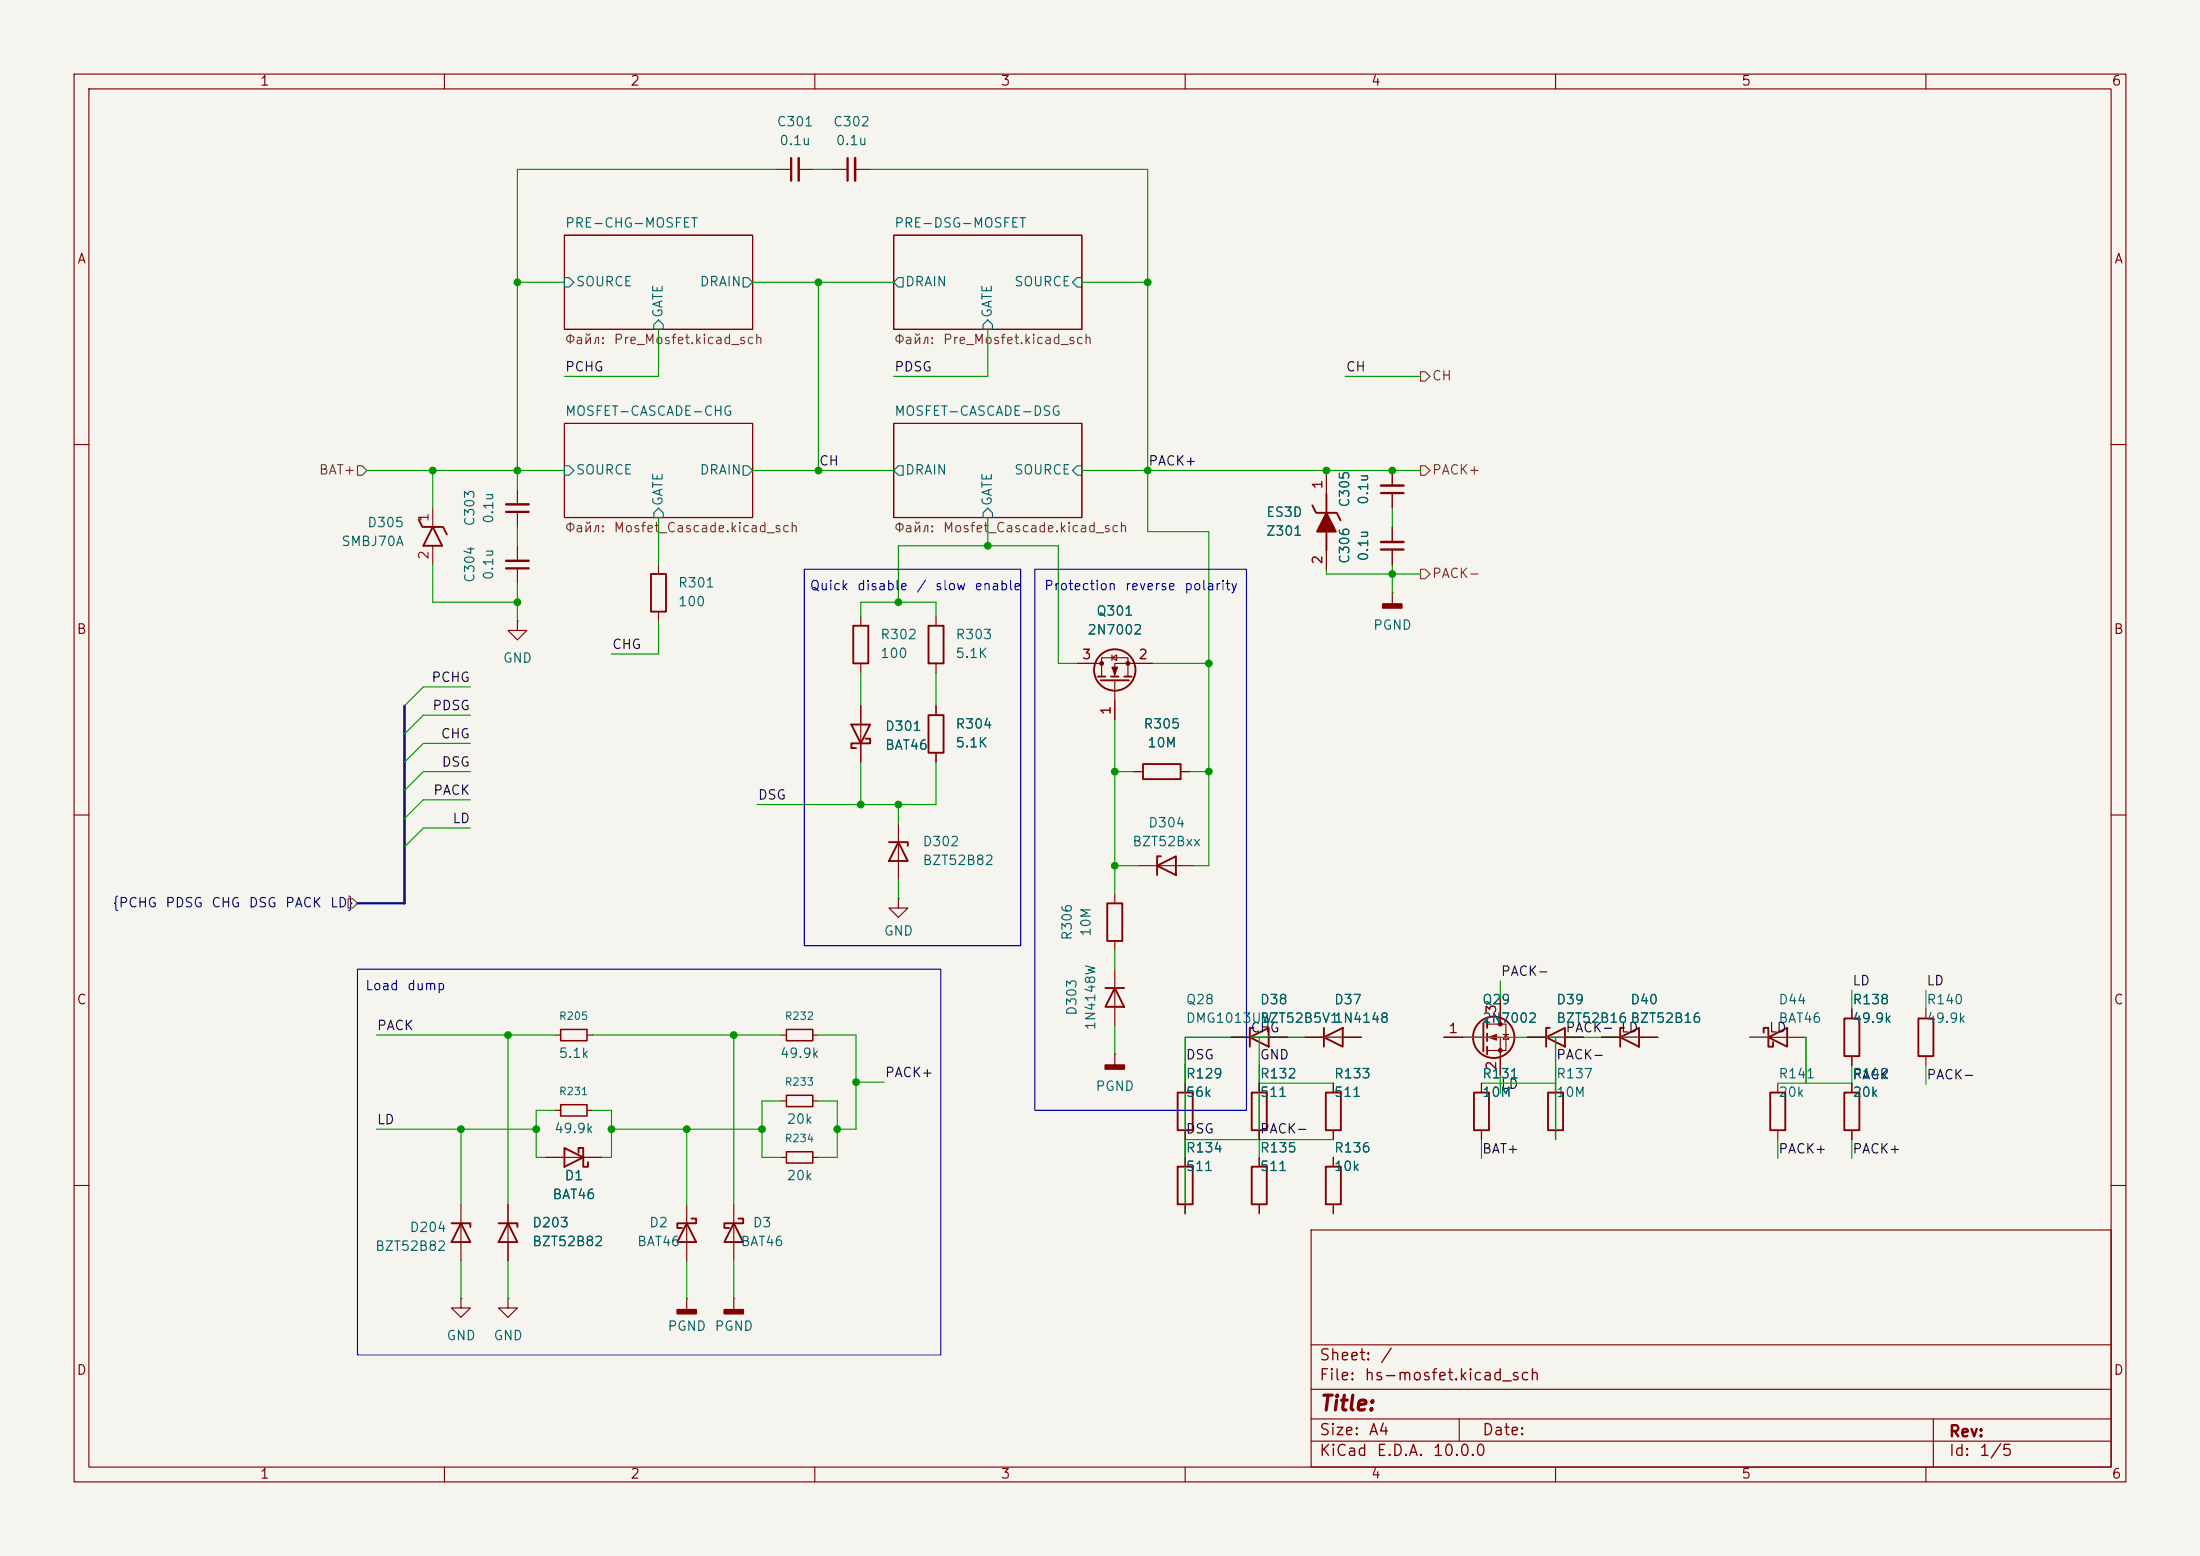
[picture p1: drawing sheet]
<svg xmlns="http://www.w3.org/2000/svg" width="297mm" height="210mm" viewBox="0 0 297 210" stroke-linecap="round" stroke-linejoin="round" font-family="sans-serif">
<path d="M0 0h297v210h-297z" fill="#f5f4ef" stroke="#f5f4ef" stroke-width=".14"/>
<g fill="none" stroke="#840000" stroke-width=".15">
<path d="M10 10h277v190h-277zM12 12h273v186h-273zM60 10v2M110 10v2M160 10v2M210 10v2M260 10v2M76.2 31.8h25.4v12.7h-25.4zM104.8 22.9h2M107.8 22.9h2.1M112.4 22.9h2M115.4 22.9h2.1"/>
<path d="M120.6 31.8h25.4v12.7h-25.4zM76.2 57.2h25.4v12.7h-25.4zM120.6 57.2h25.4v12.7h-25.4zM10 60h2M58.4 68.6v2.5M58.4 73.7v2.5M69.8 66v2.1M69.8 69.1v2M69.8 73.7v2M69.8 76.7v2M88.9 76.2v1.3M179.1 64.1v2.6"/>
<path d="M179.1 74.3v2.5M188 63.5v2M188 66.5v2.1M188 71.1v2.1M188 74.2v2M285 60h2M69.8 83.8v1.3h1.3l-1.3 1.3-1.2-1.3h1.2M69.8 83.8h.1M88.9 82.6v1.2M116.2 83.2v1.3M116.2 89.5v1.3M116.2 95.3v7.6"/>
<path d="M126.4 83.2v1.3M126.4 89.5v1.3M126.4 95.3v1.2M145.4 89.5h3.3M148.7 91.3v-2.5h3.6v2.5M150.1 88.8l.6-.4v.8zM150.1 88.4v.8M150.5 91.8v5.4M155.6 89.5h-5.1v1.8M188 80h.1M188 80v1.5M10 110h2"/>
<path d="M121.3 111.1v7.6M126.4 101.6v1.3M153 104.1h1.3M153.7 116.8h7.6M159.4 104.1h1.3M285 110h2M74.9 139.7h.8M79.2 139.7h.8M105.4 139.7h.8M109.7 139.7h.8M121.3 121.3v1.3h1.3l-1.3 1.2-1.3-1.2h1.3M121.3 121.3h.1"/>
<path d="M150.5 120.7v1.2M150.5 127v1.3M150.5 130.8v7.6M200.8 138.2h2.5v3.6h-2.5M202.5 134.9v3.3M202.9 139.6h.8M203.3 139.6l.4 .7h-.8zM250 136.2v1.3M260 136.2v1.3M73.7 156.2h7.6M74.9 149.9h.8M79.2 149.9h.8"/>
<path d="M105.4 148.6h.8M105.4 156.2h.8M109.7 148.6h.8M109.7 156.2h.8M150.5 142.2h.1M150.5 142.2v1.6M160 146.2v1.3M160 152.5v1.3M160 156.2v1.3M166.2 140h7.6M170 146.2v1.3M170 152.5v1.3"/>
<path d="M170 156.2v1.3M176.2 140h7.6M180 146.2v1.3M180 152.5v1.3M180 156.2v1.3M194.9 140h5.4M200 146.2v1.3M200 152.5v1.3M200.8 140h1.7v5.1M206.2 140h7.6M210 146.2v1.3M210 152.5v1.3"/>
<path d="M216.2 140h7.6M236.2 140h7.6M240 146.2v1.3M240 152.5v1.3M250 142.5v1.3M250 146.2v1.3M250 152.5v1.3M260 142.5v1.3M10 160h2M62.2 175.3v1.2h1.3l-1.3 1.3-1.2-1.3h1.2M62.2 175.3h.1M62.2 162.6v7.6"/>
<path d="M68.6 175.3v1.2h1.2l-1.2 1.3-1.3-1.3h1.3M68.6 175.3h.1M68.6 162.6v7.6M92.7 175.3h.1M92.7 162.6v7.6M92.7 175.3v1.5M99.1 175.3h.1M99.1 162.6v7.6M99.1 175.3v1.5M160 162.5v1.3M170 162.5v1.3M177 166h108v32h-108z"/>
<path d="M180 162.5v1.3M285 160h2M60 198v2M110 198v2M160 198v2M177 194.5h108M177 191.5h108M177 187.5h108M177 181.5h108M197 191.5v3M210 198v2M260 198v2"/>
<path d="M261 191.5v6.5"/>
</g>
<path d="M76.2 37.5h.6l.7 .6-.7 .6h-.6zM100.3 37.5h.7l.6 .6-.6 .6h-.7zM120.6 38.1l.7-.6h.6v1.2h-.6zM145.4 37.5h.6v1.2h-.6l-.6-.6zM88.9 43.2l.6 .6v.7h-1.2v-.7zM133.3 43.2l.7 .6v.7h-1.3v-.7zM76.2 62.9h.6l.7 .6-.7 .6h-.6zM88.9 68.6l.6 .6v.7h-1.2v-.7zM100.3 62.9h.7l.6 .6-.6 .6h-.7zM121.3 62.9h.6v1.2h-.6l-.7-.6zM133.3 68.6l.7 .6v.7h-1.3v-.7zM145.4 62.9h.6v1.2h-.6l-.6-.6z" fill="none" stroke="#006464" stroke-width=".15"/>
<g fill="none" stroke="#840000" stroke-width=".25">
<path d="M56.5 70.1l.5 1M57.1 71.1h2.6M58.4 71.1l1.3 2.6h-2.6zM59.8 71.1l.5 1M87.9 77.5h2v5.1h-2zM177.2 68.2l.5 1M177.8 69.2h2.5M179.1 66.7v2.5M179.1 71.8v2.5M180.5 69.2l.5 1M114.9 97.8h2.6l-1.3 2.5zM115.2 84.5h2v5h-2z"/>
<path d="M116.8 99.7h.7v.6h-2.6v.7h.7M125.3 96.5h2.1v5.1h-2.1zM125.3 84.5h2.1v5h-2.1zM148.2 91.3h1M148.6 91.8h3.8M150 91.3h1M151.8 91.3h1M120 113.7h2.6v.5M121.3 113.7l1.3 2.5h-2.6zM154.3 103.1h5.1v2.1h-5.1zM156.2 116.8l2.5-1.2v2.5zM156.7 115.6h-.5v2.5"/>
<path d="M149.2 133.4h2.6M149.5 121.9h2v5.1h-2zM150.5 133.4l1.3 2.5h-2.6zM169.2 138.7h-.5v2.6M178.7 138.7v2.6M200.3 138.1v3.8M200.8 137.7v1M200.8 139.5v1M209.2 138.7h-.5v2.6M219.2 138.7h-.5v2.6M238.1 139.4v-.7h.6v2.6h.7v-.7M249 137.5h2v5h-2z"/>
<path d="M259 137.5h2v5h-2zM76.2 154.9l2.5 1.3-2.5 1.3zM78.1 155.6v-.7h.6v2.6h.7v-.7M159 157.5h2v5h-2zM159 147.5h2v5h-2zM168.7 140l2.6-1.3v2.6zM169 157.5h2v5h-2zM169 147.5h2v5h-2zM178.7 140l2.6-1.3v2.6zM179 157.5h2v5h-2zM179 147.5h2v5h-2zM199 147.5h2v5h-2z"/>
<path d="M200.8 141.3v1M208.7 140l2.6-1.3v2.6zM209 147.5h2v5h-2zM218.7 140l2.6-1.3v2.6zM238.7 140l2.6-1.3v2.6zM239 147.5h2v5h-2zM249 147.5h2v5h-2zM61 165.1h2.5v.5M62.2 165.1l1.3 2.5h-2.5zM67.3 165.1h2.5v.5M68.6 165.1l1.2 2.5h-2.5zM92.7 165.1l1.3 2.5h-2.6z"/>
<path d="M93.3 164.5h.7v.6h-2.6v.6h.7M99.1 165.1l1.2 2.5h-2.5zM99.7 164.5h.6v.6h-2.5v.6h.6"/>
<circle cx="150.5" cy="90.4" r="2.79"/>
<circle cx="201.7" cy="140" r="2.79"/>
</g>
<g fill="#840000" stroke="#840000" stroke-width=".15">
<path d="M150.1 90h.8l-.4 1.1z"/>
<path d="M201 140l1-.4v.8z"/>
<circle cx="148.7" cy="89.5" r=".25"/>
<circle cx="152.3" cy="89.5" r=".25"/>
<circle cx="202.5" cy="138.2" r=".25"/>
<circle cx="202.5" cy="141.8" r=".25"/>
</g>
<path d="M75.7 138.9h3.5v1.6h-3.5zM106.2 138.9h3.5v1.6h-3.5zM75.7 149.1h3.5v1.5h-3.5zM106.2 147.8h3.5v1.6h-3.5zM106.2 155.4h3.5v1.6h-3.5z" fill="none" stroke="#840000" stroke-width=".2"/>
<g fill="#840000" stroke="#840000" stroke-width=".25">
<path d="M149.2 143.8h2.6v.5h-2.6z"/>
<path d="M97.8 176.8h2.5v.5h-2.5z"/>
<path d="M186.7 81.5h2.5v.5h-2.5z"/>
<path d="M179.1 69.2l1.2 2.6h-2.5z"/>
<path d="M91.4 176.8h2.6v.5h-2.6z"/>
</g>
<path d="M106.8 21.3v3.1M114.4 21.3v3.1M68.3 76.7h3.1M68.3 69.1h3.1M186.4 66.5h3.1M186.4 74.2h3.1" fill="none" stroke="#840000" stroke-width=".3"/>
<path d="M107.8 21.3v3.1M115.4 21.3v3.1M68.3 75.7h3.1M68.3 68.1h3.1M186.4 65.5h3.1M186.4 73.2h3.1" fill="none" stroke="#840000" stroke-width=".33"/>
<path d="M191.8 50.2h.6l.6 .6-.6 .6h-.6zM48.3 62.9h.6l.6 .6-.6 .6h-.6zM191.8 62.9h.6l.6 .6-.6 .6h-.6zM191.8 76.8h.6l.6 .7-.6 .6h-.6zM47 121.3h.6l.7 .6-.7 .7h-.6z" fill="none" stroke="#725600" stroke-width=".15"/>
<path d="M54.6 95.3v26.6h-6.3" fill="none" stroke="#000084" stroke-width=".3"/>
<g fill="none" stroke="#009600" stroke-width=".15">
<path d="M69.8 38.1h6.4M101.6 38.1h19M104.8 22.9h-35v43.1M109.9 22.9h2.5M110.5 38.1v25.4M117.5 22.9h37.4v48.9h8.3v45h-1.9M146 38.1h8.9M88.9 44.5v6.3h-12.7M133.3 44.5v6.3h-12.7M181.6 50.8h10.2M49.5 63.5h26.7M58.4 76.2v5.1h11.4"/>
<path d="M58.4 63.5v5.1M69.8 71.1v2.6M69.8 78.7v5.1M88.9 69.9v6.3M101.6 63.5h19M133.3 69.9v3.8M146 63.5h45.8M179.1 63.5v.6M179.1 76.8v.7h12.7M188 68.6v2.5M188 76.2v3.8M63.5 92.7h-6.4l-2.5 2.6"/>
<path d="M63.5 96.5h-6.4l-2.5 2.6M88.9 83.8v4.5h-6.4M116.2 83.2v-1.9h10.2v1.9M116.2 90.8v4.5M121.3 81.3v-7.6h21.6v15.8h2.5M126.4 90.8v4.5M150.5 97.2v23.5M155.6 89.5h7.6M63.5 104.1h-6.4l-2.5 2.6M63.5 100.3h-6.4l-2.5 2.6M63.5 108h-6.4l-2.5 2.5M63.5 111.8h-6.4l-2.5 2.5"/>
<path d="M116.2 102.9v5.7M121.3 108.6v2.5M121.3 118.7v2.6M126.4 102.9v5.7h-24.2M150.5 116.8h3.2M150.5 104.1h2.5M160.7 104.1h2.5M50.8 139.7h24.1M68.6 139.7v22.9M80 139.7h25.4M99.1 139.7v22.9M110.5 139.7h5.1v12.7h-2.6"/>
<path d="M150.5 128.3v2.5M150.5 138.4v3.8M202.5 132.4v2.5M250 133.7v2.5M260 133.7v2.5M50.8 152.4h21.6M62.2 152.4v10.2M74.9 149.9h-2.5v6.3h1.3M80 149.9h2.5v6.3h-1.2M82.5 152.4h20.4M92.7 152.4v10.2M105.4 148.6h-2.5v7.6h2.5"/>
<path d="M110.5 148.6h2.5v7.6h-2.5M115.6 146.1h3.8M160 153.8h20M170 140v16.2M170 146.2h10M183.8 140h-23.8v23.8M194.9 140h28.9M200 153.8v2.6M200 146.2h10M202.5 145.1v2.5M210 140v13.8M236.2 140h2.5"/>
<path d="M240 153.8v2.6M240 146.2h10M243.8 140v6.2M250 143.8v2.6M250 153.8v2.6M260 143.8v2.6M62.2 170.2v5.1M68.6 170.2v5.1M92.7 170.2v5.1M99.1 170.2v5.1"/>
</g>
<path d="M108.6 76.8h29.2v50.8h-29.2zM139.7 76.8h28.6v73.1h-28.6zM48.3 130.8h78.7v52.1h-78.7z" fill="none" stroke="#0000c2" stroke-width=".15"/>
<g fill="#009600" stroke="#009600" stroke-width=".14">
<circle cx="110.5" cy="38.1" r=".46"/>
<circle cx="110.5" cy="63.5" r=".46"/>
<circle cx="133.3" cy="73.7" r=".46"/>
<circle cx="154.9" cy="38.1" r=".46"/>
<circle cx="69.8" cy="38.1" r=".46"/>
<circle cx="121.3" cy="81.3" r=".46"/>
<circle cx="68.6" cy="139.7" r=".46"/>
<circle cx="99.1" cy="139.7" r=".46"/>
<circle cx="72.4" cy="152.4" r=".46"/>
<circle cx="62.2" cy="152.4" r=".46"/>
<circle cx="69.8" cy="63.5" r=".46"/>
<circle cx="69.8" cy="81.3" r=".46"/>
<circle cx="58.4" cy="63.5" r=".46"/>
<circle cx="82.5" cy="152.4" r=".46"/>
<circle cx="115.6" cy="146.1" r=".46"/>
<circle cx="102.9" cy="152.4" r=".46"/>
<circle cx="113" cy="152.4" r=".46"/>
<circle cx="92.7" cy="152.4" r=".46"/>
<circle cx="188" cy="63.5" r=".46"/>
<circle cx="179.1" cy="63.5" r=".46"/>
<circle cx="188" cy="77.5" r=".46"/>
<circle cx="150.5" cy="116.8" r=".46"/>
<circle cx="150.5" cy="104.1" r=".46"/>
<circle cx="163.2" cy="89.5" r=".46"/>
<circle cx="163.2" cy="104.1" r=".46"/>
<circle cx="154.9" cy="63.5" r=".46"/>
<circle cx="116.2" cy="108.6" r=".46"/>
<circle cx="121.3" cy="108.6" r=".46"/>
</g>
<text font-size="2" fill="#840000" x="178" y="190.9">Title:</text>
<g font-size="1.5" fill="#840000">
<text x="178" y="184">Sheet:</text>
<text x="186.2" y="184">/</text>
<text x="178" y="186.7">File:</text>
<text x="184.1" y="186.7">hs-mosfet.kicad_sch</text>
<text x="178" y="196.9">KiCad</text>
<text x="178" y="194.1">Size:</text>
<text x="184.7" y="194.1">A4</text>
<text x="185.7" y="196.9">E.D.A.</text>
<text x="193.3" y="196.9">10.0.0</text>
<text x="200" y="194.1">Date:</text>
<text x="263" y="194.3">Rev:</text>
<text x="263" y="196.9">Id:</text>
<text x="267.1" y="196.9">1/5</text>
</g>
<g font-size="1.3" fill="#840000">
<text x="35" y="11.9">1</text>
<text x="85" y="11.9">2</text>
<text x="135" y="11.9">3</text>
<text x="185" y="11.9">4</text>
<text x="235" y="11.9">5</text>
<text x="285" y="11.9">6</text>
<text x="10.3" y="35.9">A</text>
<text x="285.3" y="35.9">A</text>
<text x="10.3" y="85.9">B</text>
<text x="285.3" y="85.9">B</text>
<text x="10.3" y="135.9">C</text>
<text x="285.3" y="135.9">C</text>
<text x="10.3" y="185.9">D</text>
<text x="285.3" y="185.9">D</text>
<text x="35" y="199.9">1</text>
<text x="85" y="199.9">2</text>
<text x="135" y="199.9">3</text>
<text x="185" y="199.9">4</text>
<text x="235" y="199.9">5</text>
<text x="285" y="199.9">6</text>
</g>
<g font-size="1.3" fill="#006464">
<text x="104.8" y="17.4">C301</text>
<text x="112.4" y="17.4">C302</text>
<text x="105.1" y="19.9">0.1u</text>
<text x="112.8" y="19.9">0.1u</text>
<text x="76.2" y="31">PRE-CHG-MOSFET</text>
<text x="120.6" y="31">PRE-DSG-MOSFET</text>
<text x="77.7" y="39">SOURCE</text>
<text x="94.4" y="39">DRAIN</text>
<text x="122.1" y="39">DRAIN</text>
<text x="136.8" y="39">SOURCE</text>
<text x="89.8" y="43" transform="rotate(-90 89.8 43)">GATE</text>
<text x="134.2" y="43" transform="rotate(-90 134.2 43)">GATE</text>
<text x="76.2" y="56.4">MOSFET-CASCADE-CHG</text>
<text x="120.6" y="56.4">MOSFET-CASCADE-DSG</text>
<text x="77.7" y="64.4">SOURCE</text>
<text x="94.4" y="64.4">DRAIN</text>
<text x="122.1" y="64.4">DRAIN</text>
<text x="136.8" y="64.4">SOURCE</text>
<text x="49.5" y="71.5">D305</text>
<text x="64.4" y="71.1" transform="rotate(-90 64.4 71.1)">C303</text>
<text x="66.9" y="70.8" transform="rotate(-90 66.9 70.8)">0.1u</text>
<text x="89.8" y="68.4" transform="rotate(-90 89.8 68.4)">GATE</text>
<text x="134.2" y="68.4" transform="rotate(-90 134.2 68.4)">GATE</text>
<text x="170.8" y="70.1">ES3D</text>
<text x="182.5" y="68.6" transform="rotate(-90 182.5 68.6)">C305</text>
<text x="185" y="68.2" transform="rotate(-90 185 68.2)">0.1u</text>
<text x="46" y="74">SMBJ70A</text>
<text x="170.8" y="72.6">Z301</text>
<text x="182.5" y="76.2" transform="rotate(-90 182.5 76.2)">C306</text>
<text x="185" y="75.8" transform="rotate(-90 185 75.8)">0.1u</text>
<text x="64.4" y="78.7" transform="rotate(-90 64.4 78.7)">C304</text>
<text x="66.9" y="78.4" transform="rotate(-90 66.9 78.4)">0.1u</text>
<text x="91.4" y="79.6">R301</text>
<text x="91.4" y="82.1">100</text>
<text x="147.9" y="83.4">Q301</text>
<text x="67.8" y="89.8">GND</text>
<text x="118.8" y="86.6">R302</text>
<text x="118.8" y="89.1">100</text>
<text x="128.9" y="86.6">R303</text>
<text x="128.9" y="89.1">5.1K</text>
<text x="146.7" y="86">2N7002</text>
<text x="185.3" y="85.3">PGND</text>
<text x="119.4" y="99">D301</text>
<text x="119.4" y="101.5">BAT46</text>
<text x="128.9" y="98.7">R304</text>
<text x="128.9" y="101.2">5.1K</text>
<text x="154.3" y="98.7">R305</text>
<text x="154.8" y="101.2">10M</text>
<text x="154.9" y="112">D304</text>
<text x="124.5" y="114.5">D302</text>
<text x="124.5" y="117.1">BZT52B82</text>
<text x="152.8" y="114.5">BZT52Bxx</text>
<text x="119.2" y="126.6">GND</text>
<text x="145" y="127" transform="rotate(-90 145 127)">R306</text>
<text x="147.5" y="126.5" transform="rotate(-90 147.5 126.5)">10M</text>
<text x="145.6" y="137.2" transform="rotate(-90 145.6 137.2)">D303</text>
<text x="160" y="135.9">Q28</text>
<text x="170" y="135.9">D38</text>
<text x="180" y="135.9">D37</text>
<text x="200" y="135.9">Q29</text>
<text x="210" y="135.9">D39</text>
<text x="220" y="135.9">D40</text>
<text x="240" y="135.9">D44</text>
<text x="250" y="135.9">R138</text>
<text x="260" y="135.9">R140</text>
<text x="75.3" y="143.1">5.1k</text>
<text x="105.2" y="143.1">49.9k</text>
<text x="148.2" y="139.1" transform="rotate(-90 148.2 139.1)">1N4148W</text>
<text x="160" y="138.4">DMG1013UW</text>
<text x="170" y="138.4">BZT52B5V1</text>
<text x="180" y="138.4">1N4148</text>
<text x="200" y="138.4">2N7002</text>
<text x="210" y="138.4">BZT52B16 BZT52B16</text>
<text x="240" y="138.4">BAT46</text>
<text x="250" y="138.4">49.9k</text>
<text x="260" y="138.4">49.9k</text>
<text x="147.8" y="147.5">PGND</text>
<text x="160" y="145.9">R129</text>
<text x="160" y="148.4">56k</text>
<text x="170" y="145.9">R132</text>
<text x="170" y="148.4">511</text>
<text x="180" y="145.9">R133</text>
<text x="180" y="148.4">511</text>
<text x="200" y="145.9">R131</text>
<text x="200" y="148.4">10M</text>
<text x="210" y="145.9">R137</text>
<text x="210" y="148.4">10M</text>
<text x="240" y="145.9">R141</text>
<text x="240" y="148.4">20k</text>
<text x="250" y="145.9">R142</text>
<text x="250" y="148.4">20k</text>
<text x="74.7" y="153.3">49.9k</text>
<text x="106.1" y="152">20k</text>
<text x="160" y="155.9">R134</text>
<text x="170" y="155.9">R135</text>
<text x="180" y="155.9">R136</text>
<text x="76.1" y="159.6">D1</text>
<text x="106.1" y="159.6">20k</text>
<text x="160" y="158.4">511</text>
<text x="170" y="158.4">511</text>
<text x="180" y="158.4">10k</text>
<text x="55.2" y="166.6">D204</text>
<text x="71.8" y="166">D203</text>
<text x="74.5" y="162.2">BAT46</text>
<text x="87.6" y="166">D2</text>
<text x="101.5" y="166">D3</text>
<text x="50.6" y="169.1">BZT52B82</text>
<text x="71.8" y="168.5">BZT52B82</text>
<text x="85.9" y="168.5">BAT46</text>
<text x="99.9" y="168.5">BAT46</text>
<text x="90" y="179.9">PGND</text>
<text x="96.4" y="179.9">PGND</text>
<text x="60.2" y="181.2">GND</text>
<text x="66.5" y="181.2">GND</text>
</g>
<g font-size="1.3" fill="#725600">
<text x="76.2" y="46.8">Файл:</text>
<text x="82.8" y="46.8">Pre_Mosfet.kicad_sch</text>
<text x="120.6" y="46.8">Файл:</text>
<text x="127.2" y="46.8">Pre_Mosfet.kicad_sch</text>
<text x="193.2" y="51.7">CH</text>
<text x="43" y="64.4">BAT+</text>
<text x="193.2" y="64.4">PACK+</text>
<text x="76.2" y="72.2">Файл:</text>
<text x="82.8" y="72.2">Mosfet_Cascade.kicad_sch</text>
<text x="120.6" y="72.2">Файл:</text>
<text x="127.2" y="72.2">Mosfet_Cascade.kicad_sch</text>
<text x="193.2" y="78.3">PACK-</text>
</g>
<g font-size="1.3" fill="#0f0f0f">
<text x="76.2" y="50.5">PCHG</text>
<text x="120.6" y="50.5">PDSG</text>
<text x="181.6" y="50.5">CH</text>
<text x="110.5" y="63.2">CH</text>
<text x="154.9" y="63.2">PACK+</text>
<text x="82.5" y="87.9">CHG</text>
<text x="58.2" y="92.4">PCHG</text>
<text x="58.3" y="96.2">PDSG</text>
<text x="59.4" y="100">CHG</text>
<text x="58.4" y="107.6">PACK</text>
<text x="59.5" y="103.8">DSG</text>
<text x="61" y="111.4">LD</text>
<text x="102.2" y="108.2">DSG</text>
<text x="202.5" y="132">PACK-</text>
<text x="250" y="133.3">LD</text>
<text x="260" y="133.3">LD</text>
<text x="50.8" y="139.4">PACK</text>
<text x="160" y="143.3">DSG</text>
<text x="168.7" y="139.7">CHG</text>
<text x="170" y="143.3">GND</text>
<text x="210" y="143.3">PACK-</text>
<text x="211.3" y="139.7">PACK-</text>
<text x="218.7" y="139.7">LD</text>
<text x="238.7" y="139.7">LD</text>
<text x="119.4" y="145.7">PACK+</text>
<text x="202.5" y="147.3">LD</text>
<text x="250" y="146">PACK</text>
<text x="260" y="146">PACK-</text>
<text x="50.8" y="152.1">LD</text>
<text x="160" y="153.3">DSG</text>
<text x="170" y="153.3">PACK-</text>
<text x="200" y="156">BAT+</text>
<text x="240" y="156">PACK+</text>
<text x="250" y="156">PACK+</text>
</g>
<g font-size="1.3" fill="#a90000">
<text x="58.2" y="70.6" transform="rotate(-90 58.2 70.6)">1</text>
<text x="178.8" y="66.1" transform="rotate(-90 178.8 66.1)">1</text>
<text x="58.2" y="75.6" transform="rotate(-90 58.2 75.6)">2</text>
<text x="178.8" y="76.3" transform="rotate(-90 178.8 76.3)">2</text>
<text x="146" y="89.3">3</text>
<text x="153.6" y="89.3">2</text>
<text x="150.2" y="96.6" transform="rotate(-90 150.2 96.6)">1</text>
<text x="202.3" y="136.9" transform="rotate(-90 202.3 136.9)">3</text>
<text x="195.5" y="139.7">1</text>
<text x="202.3" y="144.5" transform="rotate(-90 202.3 144.5)">2</text>
</g>
<g font-size="1.3" fill="#0000c2">
<text x="109.2" y="80">Quick</text>
<text x="115.6" y="80">disable</text>
<text x="123.6" y="80">/</text>
<text x="126.1" y="80">slow</text>
<text x="131.5" y="80">enable</text>
<text x="140.9" y="80">Protection</text>
<text x="151.8" y="80">reverse</text>
<text x="159.8" y="80">polarity</text>
<text x="49.2" y="134">Load</text>
<text x="54.9" y="134">dump</text>
</g>
<g font-size="1.3" fill="#000084">
<text x="15.1" y="122.8">{PCHG</text>
<text x="22.2" y="122.8">PDSG</text>
<text x="28.4" y="122.8">CHG</text>
<text x="33.5" y="122.8">DSG</text>
<text x="38.4" y="122.8">PACK</text>
<text x="44.5" y="122.8">LD}</text>
</g>
<g font-size="1" fill="#006464">
<text x="75.4" y="137.9">R205</text>
<text x="105.9" y="137.9">R232</text>
<text x="75.4" y="148.1">R231</text>
<text x="105.9" y="146.8">R233</text>
<text x="105.9" y="154.4">R234</text>
</g>
</svg>
